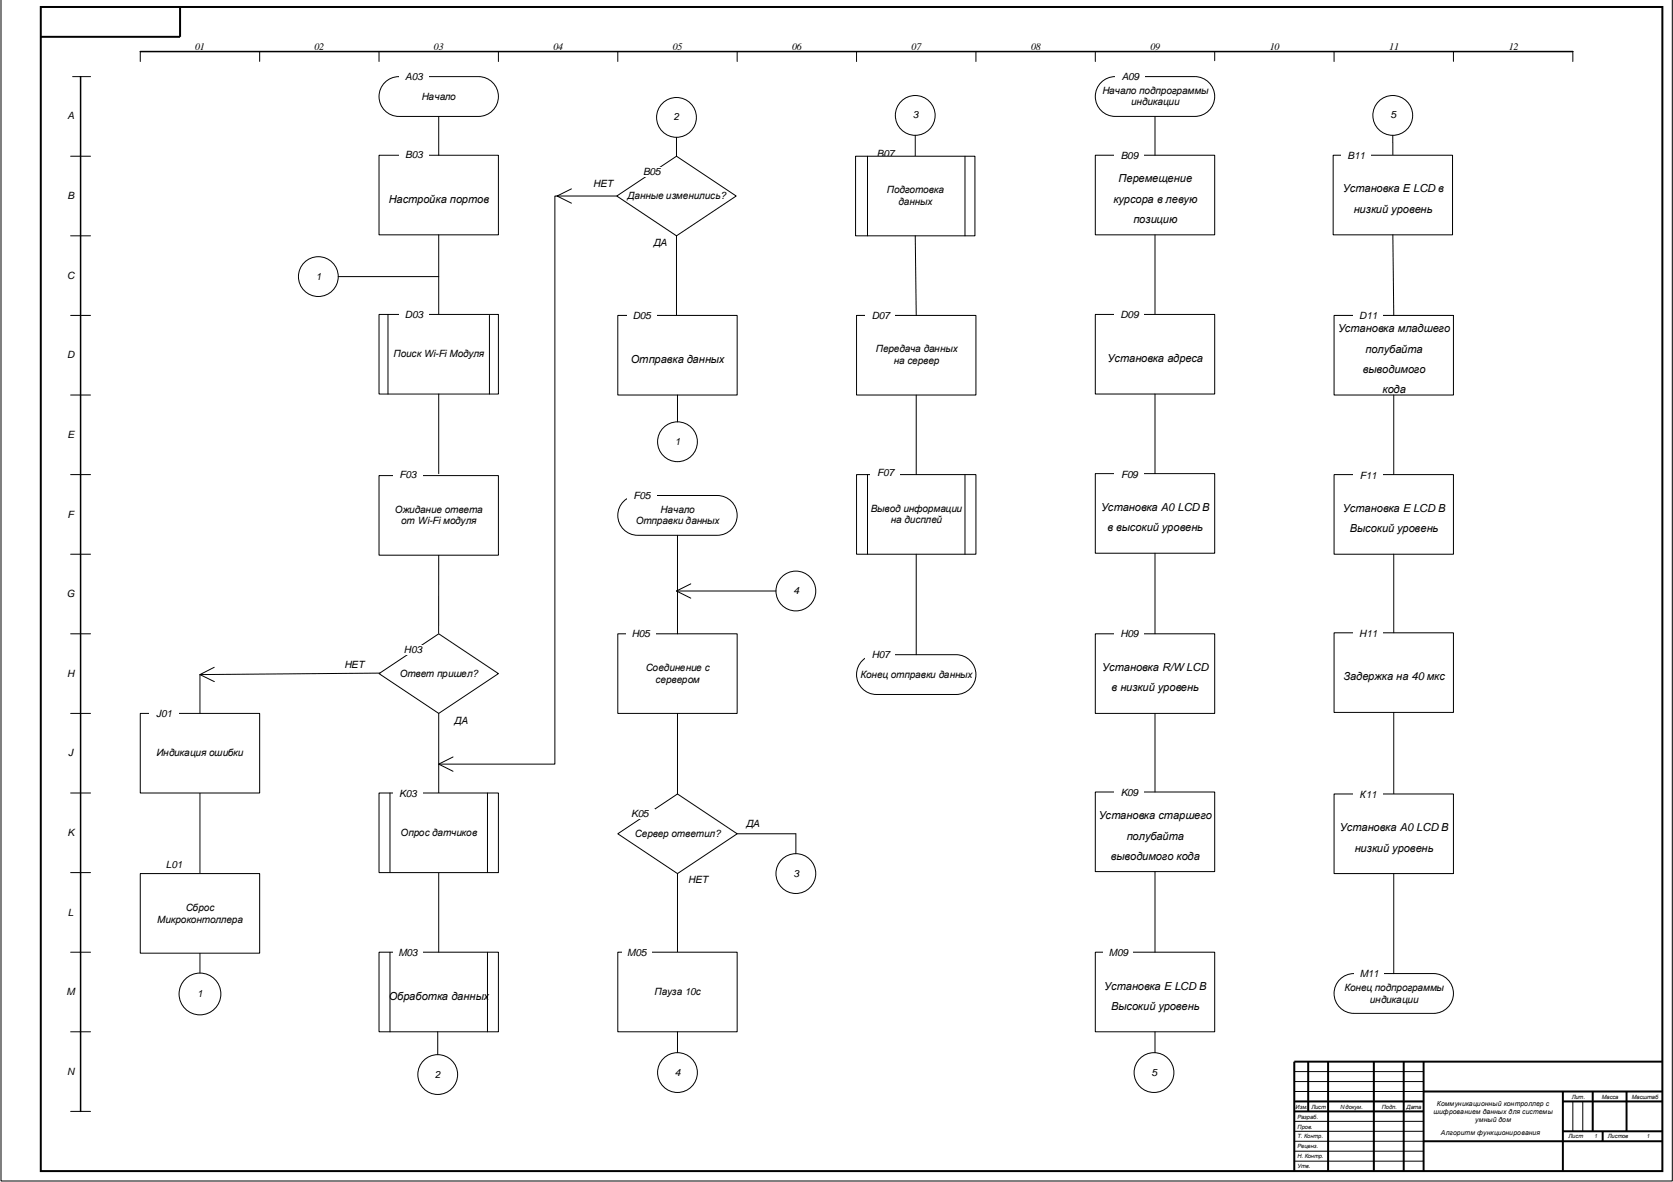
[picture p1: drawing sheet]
<svg xmlns="http://www.w3.org/2000/svg" width="841mm" height="594mm" viewBox="0 0 841 594" stroke-linecap="round" stroke-linejoin="round" font-family="sans-serif">
<path d="M40 39v520M70 26h721" fill="none" stroke="#000" stroke-width=".76"/>
<g fill="none" stroke="#000" stroke-width=".5">
<path d="M36 39h10M70 26v5M130 26v5M190 26v5M251 26v5M311 26v5M371 26v5M430 26v5M490 26v5M550 26v5M610 26v5M671 26v5"/>
<path d="M731 26v5M791 26v5M36 79h10M36 119h10M36 159h10M36 199h10M36 239h10M36 279h10M36 319h10M36 359h10M36 399h10M36 439h10"/>
<path d="M36 479h10M36 519h10M36 559h10"/>
</g>
<path d="M193 42l3-2 3-1h41a10 10 0 0 1 11 10 10 10 0 0 1-11 10h-39a10 10 0 0 1-10-6 10 10 0 0 1 2-11z" fill-rule="evenodd" fill="#fff"/>
<path d="M193 42l3-2 3-1h41a10 10 0 0 1 11 10 10 10 0 0 1-11 10h-39a10 10 0 0 1-10-6 10 10 0 0 1 2-11z" fill="none" stroke="#000" stroke-width=".5"/>
<g fill="#fff">
<path d="M201 36h15v5h-15z" fill-rule="evenodd"/>
<path d="M190 78h61v40h-61z" fill-rule="evenodd"/>
</g>
<path d="M190 78h61v40h-61z" fill="none" stroke="#000" stroke-width=".5"/>
<path d="M201 75h15v5h-15z" fill-rule="evenodd" fill="#fff"/>
<g fill="none" stroke="#000" stroke-width=".5">
<path d="M221 59v19M221 118v40M221 279l-1 39M651 539h65M651 544h65M651 549h65M791 554v15M795 554v15M651 569h65M651 574h65M651 579h65M651 564h65"/>
<path d="M651 584h65"/>
</g>
<g fill="none" stroke="#000" stroke-width="1" stroke-linecap="butt">
<path d="M20 4h816v585h-816zM91 4v15h-71M658 534v25M668 534v55M690 534v55M705 534v55M716 534v55M836 534h-185v55M651 554h65M651 559h65M716 549h120M785 549v40"/>
<path d="M785 554h51M800 549v20M817 549v20M716 574h120M785 569h51M806 569v5"/>
</g>
<path d="M190 158h61v40h-61z" fill-rule="evenodd" fill="#fff"/>
<path d="M190 158h61v40h-61z" fill="none" stroke="#000" stroke-width=".5"/>
<path d="M201 156h15v5h-15z" fill-rule="evenodd" fill="#fff"/>
<path d="M0 0v593h840v-593M221 198v40" fill="none" stroke="#000" stroke-width=".5"/>
<path d="M190 239h61v40h-61z" fill-rule="evenodd" fill="#fff"/>
<path d="M190 239h61v40h-61z" fill="none" stroke="#000" stroke-width=".5"/>
<g fill="#fff">
<path d="M197 236h15v5h-15z" fill-rule="evenodd"/>
<path d="M190 339l31-20 30 20-30 20z" fill-rule="evenodd"/>
</g>
<path d="M108 335l-8 4 8 4M190 339l31-20 30 20-30 20zM191 338l-91 1" fill="none" stroke="#000" stroke-width=".5"/>
<path d="M200 324h15v5h-15z" fill-rule="evenodd" fill="#fff"/>
<path d="M221 359v40" fill="none" stroke="#000" stroke-width=".5"/>
<path d="M190 479h61v40h-61z" fill-rule="evenodd" fill="#fff"/>
<g fill="none" stroke="#000" stroke-width=".5">
<path d="M700 68v10M221 439v40M190 479h61v40h-61zM220 519v11"/>
<circle cx="700" cy="58" r="10"/>
<circle cx="220" cy="540" r="10"/>
<circle cx="580" cy="539" r="10"/>
</g>
<path d="M550 78h60v40h-60z" fill-rule="evenodd" fill="#fff"/>
<path d="M550 78h60v40h-60z" fill="none" stroke="#000" stroke-width=".5"/>
<g fill="#fff">
<path d="M560 76h15v5h-15z" fill-rule="evenodd"/>
<path d="M553 42l3-2 3-1 41-1a10 10 0 0 1 10 10 10 10 0 0 1-10 11h-39a10 10 0 0 1-10-6 10 10 0 0 1 2-11z" fill-rule="evenodd"/>
</g>
<path d="M553 42l3-2 3-1 41-1a10 10 0 0 1 10 10 10 10 0 0 1-10 11h-39a10 10 0 0 1-10-6 10 10 0 0 1 2-11z" fill="none" stroke="#000" stroke-width=".5"/>
<path d="M561 36h15v5h-15z" fill-rule="evenodd" fill="#fff"/>
<path d="M580 59v19" fill="none" stroke="#000" stroke-width=".5"/>
<path d="M550 158h60v40h-60z" fill-rule="evenodd" fill="#fff"/>
<path d="M550 158h60v40h-60z" fill="none" stroke="#000" stroke-width=".5"/>
<path d="M560 156h15v5h-15z" fill-rule="evenodd" fill="#fff"/>
<path d="M580 118v40" fill="none" stroke="#000" stroke-width=".5"/>
<path d="M550 238h60v40h-60z" fill-rule="evenodd" fill="#fff"/>
<path d="M550 238h60v40h-60z" fill="none" stroke="#000" stroke-width=".5"/>
<path d="M560 236h15v5h-15z" fill-rule="evenodd" fill="#fff"/>
<path d="M580 198v40" fill="none" stroke="#000" stroke-width=".5"/>
<path d="M550 319h60v40h-60z" fill-rule="evenodd" fill="#fff"/>
<path d="M550 319h60v40h-60z" fill="none" stroke="#000" stroke-width=".5"/>
<path d="M560 316h15v5h-15z" fill-rule="evenodd" fill="#fff"/>
<path d="M580 278v41" fill="none" stroke="#000" stroke-width=".5"/>
<path d="M550 398h60v40h-60z" fill-rule="evenodd" fill="#fff"/>
<path d="M550 398h60v40h-60z" fill="none" stroke="#000" stroke-width=".5"/>
<path d="M560 396h15v5h-15z" fill-rule="evenodd" fill="#fff"/>
<path d="M580 359v39" fill="none" stroke="#000" stroke-width=".5"/>
<path d="M670 78h60v40h-60z" fill-rule="evenodd" fill="#fff"/>
<path d="M670 78h60v40h-60z" fill="none" stroke="#000" stroke-width=".5"/>
<g fill="#fff">
<path d="M674 76h15v5h-15z" fill-rule="evenodd"/>
<path d="M671 159h60v40h-60z" fill-rule="evenodd"/>
</g>
<path d="M671 159h60v40h-60z" fill="none" stroke="#000" stroke-width=".5"/>
<g fill="#fff">
<path d="M680 157h15v5h-15z" fill-rule="evenodd"/>
<path d="M671 239h60v40h-60z" fill-rule="evenodd"/>
</g>
<path d="M671 239h60v40h-60z" fill="none" stroke="#000" stroke-width=".5"/>
<path d="M680 237h15v5h-15z" fill-rule="evenodd" fill="#fff"/>
<path d="M701 199v40" fill="none" stroke="#000" stroke-width=".5"/>
<path d="M671 318h60v40h-60z" fill-rule="evenodd" fill="#fff"/>
<path d="M671 318h60v40h-60z" fill="none" stroke="#000" stroke-width=".5"/>
<path d="M680 316h15v5h-15z" fill-rule="evenodd" fill="#fff"/>
<path d="M701 279v39M701 358v41" fill="none" stroke="#000" stroke-width=".5"/>
<path d="M671 399h60v40h-60z" fill-rule="evenodd" fill="#fff"/>
<path d="M671 399h60v40h-60z" fill="none" stroke="#000" stroke-width=".5"/>
<g fill="#fff">
<path d="M680 397h15v5h-15z" fill-rule="evenodd"/>
<path d="M674 492l3-2 4-1h39a10 10 0 0 1 11 10 10 10 0 0 1-11 10h-39a10 10 0 0 1-10-6 10 10 0 0 1 3-11z" fill-rule="evenodd"/>
</g>
<path d="M674 492l3-2 4-1h39a10 10 0 0 1 11 10 10 10 0 0 1-11 10h-39a10 10 0 0 1-10-6 10 10 0 0 1 3-11z" fill="none" stroke="#000" stroke-width=".5"/>
<path d="M681 487h15v5h-15z" fill-rule="evenodd" fill="#fff"/>
<path d="M701 439v50" fill="none" stroke="#000" stroke-width=".5"/>
<path d="M550 479h60v40h-60z" fill-rule="evenodd" fill="#fff"/>
<path d="M700 118l1 41M580 438v41M550 479h60v40h-60zM580 519v10" fill="none" stroke="#000" stroke-width=".5"/>
<g fill="#fff">
<path d="M554 475h15v7h-15z" fill-rule="evenodd"/>
<path d="M80 431h15v8h-15z" fill-rule="evenodd"/>
</g>
<g fill="none" stroke="#000" stroke-width=".5">
<path d="M100 399v40M100 479v10"/>
<circle cx="101" cy="499" r="11"/>
</g>
<path d="M190 399h61v40h-61z" fill-rule="evenodd" fill="#fff"/>
<path d="M190 399h61v40h-61z" fill="none" stroke="#000" stroke-width=".5"/>
<path d="M197 395h15v8h-15z" fill-rule="evenodd" fill="#fff"/>
<g fill="none" stroke="#000" stroke-width=".5">
<path d="M170 139h51M196 399v40M245 399v40M196 479v40M245 479v40"/>
<circle cx="340" cy="59" r="10"/>
<circle cx="160" cy="139" r="10"/>
</g>
<g fill="#fff">
<path d="M197 475h15v7h-15z" fill-rule="evenodd"/>
<path d="M310 99l30-20 30 20-30 20z" fill-rule="evenodd"/>
</g>
<path d="M310 99l30-20 30 20-30 20z" fill="none" stroke="#000" stroke-width=".5"/>
<path d="M320 84h15v5h-15z" fill-rule="evenodd" fill="#fff"/>
<path d="M340 69v10M280 99h30M287 95l-7 4 7 3M340 119v40M195 158v40M246 159v39" fill="none" stroke="#000" stroke-width=".5"/>
<path d="M313 252l3-2 3-1h42a10 10 0 0 1 10 10 10 10 0 0 1-10 10h-41a10 10 0 0 1-9-6 10 10 0 0 1 2-11z" fill-rule="evenodd" fill="#fff"/>
<path d="M313 252l3-2 3-1h42a10 10 0 0 1 10 10 10 10 0 0 1-10 10h-41a10 10 0 0 1-9-6 10 10 0 0 1 2-11z" fill="none" stroke="#000" stroke-width=".5"/>
<g fill="#fff">
<path d="M315 246h15v5h-15z" fill-rule="evenodd"/>
<path d="M311 319h60v40h-60z" fill-rule="evenodd"/>
</g>
<path d="M311 319h60v40h-60z" fill="none" stroke="#000" stroke-width=".5"/>
<path d="M311 419l30-20 30 20-30 20z" fill-rule="evenodd" fill="#fff"/>
<g fill="none" stroke="#000" stroke-width=".5">
<path d="M341 269v50M311 419l30-20 30 20-30 20z"/>
<circle cx="460" cy="58" r="10"/>
</g>
<path d="M430 159h60v40h-60z" fill-rule="evenodd" fill="#fff"/>
<path d="M430 159h60v40h-60z" fill="none" stroke="#000" stroke-width=".5"/>
<g fill="#fff">
<path d="M438 75h15v5h-15z" fill-rule="evenodd"/>
<path d="M430 239h60v40h-60z" fill-rule="evenodd"/>
</g>
<path d="M430 239h60v40h-60z" fill="none" stroke="#000" stroke-width=".5"/>
<g fill="#fff">
<path d="M438 235h15v5h-15z" fill-rule="evenodd"/>
<path d="M433 332l3-2 3-1h42a10 10 0 0 1 9 10 10 10 0 0 1-9 10h-41a10 10 0 0 1-9-6 10 10 0 0 1 2-11z" fill-rule="evenodd"/>
</g>
<path d="M433 332l3-2 3-1h42a10 10 0 0 1 9 10 10 10 0 0 1-9 10h-41a10 10 0 0 1-9-6 10 10 0 0 1 2-11z" fill="none" stroke="#000" stroke-width=".5"/>
<path d="M435 327h15v5h-15z" fill-rule="evenodd" fill="#fff"/>
<path d="M460 68v11M460 279v50" fill="none" stroke="#000" stroke-width=".5"/>
<path d="M70 359h60v40h-60z" fill-rule="evenodd" fill="#fff"/>
<path d="M100 339v20M70 359h60v40h-60z" fill="none" stroke="#000" stroke-width=".5"/>
<g fill="#fff">
<path d="M75 355h15v7h-15z" fill-rule="evenodd"/>
<path d="M311 159h60v40h-60z" fill-rule="evenodd"/>
</g>
<path d="M311 159h60v40h-60z" fill="none" stroke="#000" stroke-width=".5"/>
<path d="M315 156h15v5h-15z" fill-rule="evenodd" fill="#fff"/>
<g fill="none" stroke="#000" stroke-width=".5">
<path d="M341 199v13"/>
<circle cx="341" cy="222" r="10"/>
</g>
<path d="M315 316h15v5h-15z" fill-rule="evenodd" fill="#fff"/>
<path d="M341 359v40M371 419h29M341 439v40" fill="none" stroke="#000" stroke-width=".5"/>
<g fill="#fff">
<path d="M314 407h15v5h-15z" fill-rule="evenodd"/>
<path d="M311 479h60v40h-60z" fill-rule="evenodd"/>
</g>
<g fill="none" stroke="#000" stroke-width=".5">
<path d="M340 297h50M347 293l-7 4 7 4M311 479h60v40h-60zM341 519v10"/>
<circle cx="400" cy="297" r="10"/>
<circle cx="341" cy="539" r="10"/>
</g>
<path d="M430 79h60v40h-60z" fill-rule="evenodd" fill="#fff"/>
<path d="M430 79h60v40h-60zM436 79v40M485 79v40M436 239v40M485 239v40" fill="none" stroke="#000" stroke-width=".5"/>
<g fill="#fff">
<path d="M435 156h15v5h-15z" fill-rule="evenodd"/>
<path d="M313 476h15v5h-15z" fill-rule="evenodd"/>
<path d="M70 439h60v40h-60z" fill-rule="evenodd"/>
</g>
<g fill="none" stroke="#000" stroke-width=".5">
<path d="M280 99h-1v285h-58M460 119v40M460 199v40M228 380l-7 4 7 4M400 419v10M70 439h60v40h-60z"/>
<circle cx="400" cy="439" r="10"/>
</g>
<g font-size="5.6">
<text x="562" y="92">Перемещение</text>
<text x="195" y="102">Настройка портов</text>
<text x="560" y="102">курсора в левую</text>
<text x="675" y="97">Установка Е LCD в</text>
<text x="680" y="107">низкий уровень</text>
<text x="570" y="112">позицию</text>
<text x="672" y="167">Установка младшего</text>
<text x="686" y="177">полубайта</text>
<text x="317" y="182">Отправка данных</text>
<text x="557" y="182">Установка адреса</text>
<text x="685" y="187">выводимого</text>
<text x="695" y="198">кода</text>
<text x="553" y="257">Установка A0 LCD В</text>
<text x="675" y="257">Установка E LCD В</text>
<text x="557" y="267">в высокий уровень</text>
<text x="678" y="267">Высокий уровень</text>
<text x="554" y="337">Установка R/W LCD</text>
<text x="675" y="342">Задержка на 40 мкс</text>
<text x="559" y="347">в низкий уровень</text>
<text x="552" y="412">Установка старшего</text>
<text x="673" y="418">Установка A0 LCD В</text>
<text x="566" y="422">полубайта</text>
<text x="681" y="428">низкий уровень</text>
<text x="558" y="432">выводимого кода</text>
<text x="555" y="497">Установка E LCD В</text>
<text x="195" y="502">Обработка данных</text>
<text x="558" y="508">Высокий уровень</text>
</g>
<g font-size="5">
<text x="98" y="25">01</text>
<text x="158" y="25">02</text>
<text x="218" y="25">03</text>
<text x="278" y="25">04</text>
<text x="338" y="25">05</text>
<text x="398" y="25">06</text>
<text x="458" y="25">07</text>
<text x="518" y="25">08</text>
<text x="578" y="25">09</text>
<text x="638" y="25">10</text>
<text x="698" y="25">11</text>
<text x="758" y="25">12</text>
<text x="204" y="40">A03</text>
<text x="564" y="40">A09</text>
<text x="554" y="47">Начало подпрограммы</text>
<text x="212" y="50">Начало</text>
<text x="569" y="53">индикации</text>
<text x="459" y="60">3</text>
<text x="699" y="60">5</text>
<text x="34" y="60">A</text>
<text x="339" y="61">2</text>
<text x="204" y="79">B03</text>
<text x="441" y="79">B07</text>
<text x="563" y="80">B09</text>
<text x="677" y="80">B11</text>
<text x="323" y="88">B05</text>
<text x="298" y="94">НЕТ</text>
<text x="34" y="100">B</text>
<text x="315" y="100">Данные изменились?</text>
<text x="446" y="97">Подготовка</text>
<text x="452" y="103">данных</text>
<text x="329" y="124">ДА</text>
<text x="34" y="140">C</text>
<text x="159" y="141">1</text>
<text x="204" y="160">D03</text>
<text x="318" y="160">D05</text>
<text x="438" y="160">D07</text>
<text x="563" y="160">D09</text>
<text x="683" y="161">D11</text>
<text x="198" y="180">Поиск Wi-Fi Модуля</text>
<text x="440" y="177">Передача данных</text>
<text x="34" y="180">D</text>
<text x="449" y="183">на сервер</text>
<text x="34" y="220">E</text>
<text x="339" y="224">1</text>
<text x="441" y="239">F07</text>
<text x="201" y="240">F03</text>
<text x="563" y="240">F09</text>
<text x="683" y="241">F11</text>
<text x="318" y="251">F05</text>
<text x="199" y="258">Ожидание ответа</text>
<text x="332" y="258">Начало</text>
<text x="438" y="257">Вывод информации</text>
<text x="34" y="260">F</text>
<text x="202" y="264">от Wi-Fi модуля</text>
<text x="319" y="264">Отправки данных</text>
<text x="448" y="263">на дисплей</text>
<text x="399" y="299">4</text>
<text x="34" y="300">G</text>
<text x="318" y="320">H05</text>
<text x="563" y="320">H09</text>
<text x="683" y="320">H11</text>
<text x="203" y="328">H03</text>
<text x="173" y="336">НЕТ</text>
<text x="438" y="331">H07</text>
<text x="34" y="340">H</text>
<text x="201" y="340">Ответ пришел?</text>
<text x="325" y="337">Соединение с</text>
<text x="432" y="341">Конец отправки данных</text>
<text x="330" y="343">сервером</text>
<text x="79" y="360">J01</text>
<text x="228" y="364">ДА</text>
<text x="34" y="380">J</text>
<text x="79" y="380">Индикация ошибки</text>
<text x="201" y="401">K03</text>
<text x="563" y="400">K09</text>
<text x="684" y="401">К11</text>
<text x="317" y="411">K05</text>
<text x="375" y="416">ДА</text>
<text x="34" y="420">K</text>
<text x="201" y="420">Опрос датчиков</text>
<text x="319" y="421">Сервер ответил?</text>
<text x="83" y="436">L01</text>
<text x="346" y="444">НЕТ</text>
<text x="399" y="441">3</text>
<text x="34" y="460">L</text>
<text x="93" y="458">Сброс</text>
<text x="79" y="464">Микроконтоллера</text>
<text x="200" y="480">M03</text>
<text x="315" y="480">M05</text>
<text x="557" y="480">M09</text>
<text x="683" y="491">M11</text>
<text x="676" y="498">Конец подпрограммы</text>
<text x="33" y="500">M</text>
<text x="99" y="501">1</text>
<text x="329" y="500">Пауза 10с</text>
<text x="689" y="504">индикации</text>
<text x="34" y="540">N</text>
<text x="219" y="542">2</text>
<text x="339" y="541">4</text>
<text x="579" y="541">5</text>
</g>
<g font-size="3.4">
<text x="722" y="556">Коммуникационный контроллер с</text>
<text x="720" y="560">шифрованием данных для системы</text>
<text x="741" y="564">умный дом</text>
<text x="724" y="570">Алгоритм функционирования</text>
</g>
<g font-size="2.9">
<text x="651" y="557">Изм.</text>
<text x="659" y="557">Лист</text>
<text x="674" y="557">N докум.</text>
<text x="694" y="557">Подп.</text>
<text x="707" y="557">Дата</text>
<text x="790" y="552">Лит.</text>
<text x="805" y="552">Масса</text>
<text x="820" y="552">Масштаб</text>
<text x="652" y="562">Разраб.</text>
<text x="652" y="567">Пров.</text>
<text x="652" y="572">Т. Контр.</text>
<text x="788" y="572">Лист</text>
<text x="801" y="572">1</text>
<text x="808" y="572">Листов</text>
<text x="827" y="572">1</text>
<text x="652" y="577">Реценз.</text>
<text x="652" y="582">Н. Контр.</text>
<text x="652" y="587">Утв.</text>
</g>
</svg>
